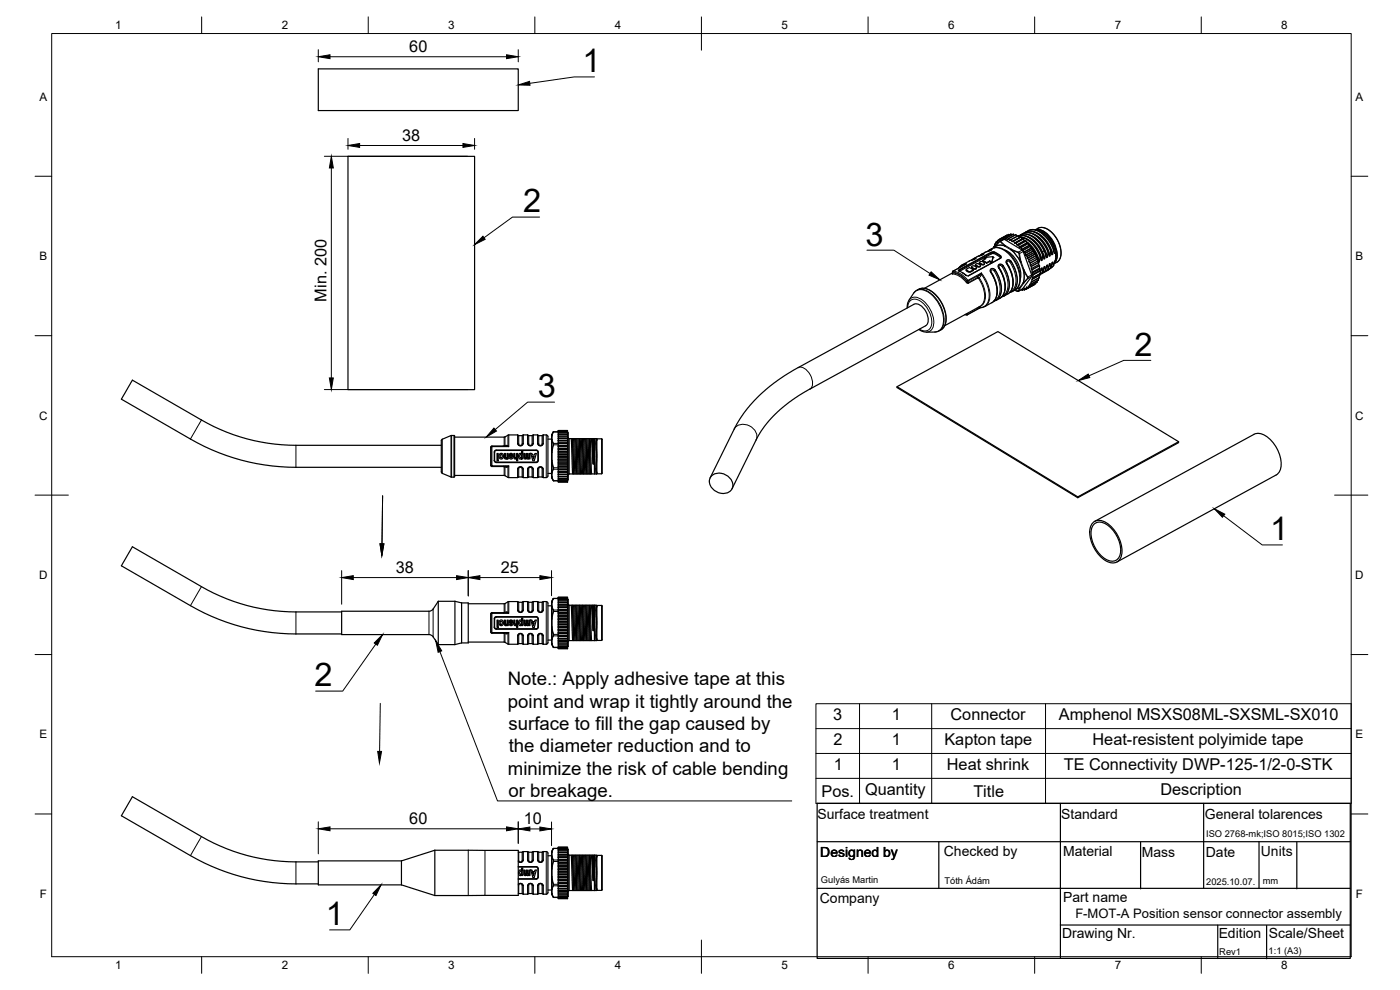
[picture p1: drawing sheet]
<svg xmlns="http://www.w3.org/2000/svg" width="420mm" height="297mm" viewBox="0 0 420 297" stroke-linecap="round" stroke-linejoin="round" font-family="sans-serif">
<!-- layer: Visible Narrow -->
<g fill="none" stroke="#000" stroke-width=".3">
<path d="M288.7 79.5l1.3-.3-4 2.2M289.6 79.4l-.1 .1M289.6 79.4l-.9 .2-1 .8M289.6 79.4h.1M289.8 79.3l.2-.1-.4 .2M291.4 78.1l-.5 .2M291.4 78.1h.1M292.4 77.8l-.2 .1M292.7 77.5h.2M292.7 77.4l-1 .6M292.7 77.5l-.1 .2M292.7 77.4h.2l-1.5 .7"/>
<path d="M292.7 77.4v.1M292.8 77.4l-.6 .2M292.9 79.6v.2M293.3 79.8v.2M293.8 76.8l-.6 .2M293.8 76.8h.1M294.1 79v.1M294.5 79.2v.2M294.8 76.5l-.3 .1M295.1 76.2h.2M295.1 76.2l-1 .5M295.1 76.1l-.1 .2"/>
<path d="M295.1 76.1l-.5 .2M295.1 76.1h.2l-1.5 .7M295.1 76.1v.1M295.4 77.4v.2M296.2 75.5l-.6 .2M296.2 75.5h.1M297.2 75.2h-.3M297.4 75.7l.1 .5M297.4 75l.3-.2-1.5 .7M297.5 78.6v.2M297.5 74.8l-.5 .2M297.5 74.9h.1"/>
<path d="M297.5 74.8l-1.1 .6M297.6 78.6v.2M297.7 74.6a5.1 5.1 0 0 1 5.7 2.4 9 9 0 0 1 2.1 9.1l-1 1M298 77.1v.2M298.3 75.7v.4M298.5 73.8l-.2 .2M298.7 74l-.2 .3M298.9 73.1l-.3 .2M299.3 72.5l-.3 .2M299.9 71.9l-.5 .3M300 72.5l-1.3 1.5M300 72.5h.2l1.4 1.3"/>
<path d="M300 72.4v.1M300.2 72.5l.1-.1 1.4 1.3 1.9 1.1-.2 .1 2.2 .9M300.2 76.9v.4M300.3 77.5h-.1M300.7 79.9a8.5 8.5 0 0 1 1.4 7.7l-1.1 1.1M300.7 79.9l-.4-.2h-.3l-.1 .7M301 79.7l-.3 .2M301 79.8l-.5-.4-.5-.1-.4 .4v.4M301 79.8a8.1 8.1 0 0 1 1.1 8.3l-1.3 .9M301.1 79.7a8.8 8.8 0 0 1 1.4 8l-1.1 1.1M301.1 79.7l-.7-.5-.6 .1-.3 .5 .2 .6M301.1 79.7l-.1 .1"/>
<path d="M301.4 71.8l-1.3 .6M301.6 73.9l1.8 1.1M301.6 73.9l-1.6-.3-1.3 .5M301.6 73.8l.1-.1-.1 .1M301.6 73.8h.1M301.6 73.8a2.49 2.49 0 0 0-2.9 .2M302.1 79.1a8.8 8.8 0 0 1 1.4 8l-1.1 1.1M302.2 70.6l-2.2 1.2M302.3 79.1a8.9 8.9 0 0 1 1.5 7.4M302.3 79.1h-.2M302.8 70.4l-2.3 1.2M303.1 78.6l-.7-.2-.2 .3 .1 .4"/>
<path d="M303.1 78.6a8.5 8.5 0 0 1 1.3 7.7l-1 1.1M303.4 78.4l-.3 .2M303.4 78.4a8.1 8.1 0 0 1 1.1 8.4l-1.4 .8M303.4 70.3l-2.2 1.2M303.4 75l1.8 1.9 1 1.7M303.4 75l.2-.2 2 .9 1.2-.7M303.4 75l1.4 1.3 1.5 2.3M303.5 78.4a8.8 8.8 0 0 1 1.4 7.9l-1.1 1.2M303.5 78.4l-.6-.5-.7 .1-.3 .4 .2 .7M303.5 78.4l-1-.4-.4 .2-.1 .6M304.1 70.3l-2.2 1.2M304.9 70.4l-2.3 1.3"/>
<path d="M305.6 70.7l-2.2 1.3M305.7 75.6l.2 .5-.3-.3zM305.8 76.1l.5 2.5M306.2 78.7l.9 2.4M306.3 78.6l-.1 .1M306.4 71.2l-2.2 1.2M306.5 78.6h-.3M306.5 78.6h-.2M307.1 71.6l-2.3 1.2M307.1 75.5l-1.1 .6 .5 2.5 .8 2.4M307.2 71.7l-2.3 1.2M307.8 72.2l-2.2 1.3"/>
<path d="M307.9 72.4l-2.2 1.2M308.5 73l-2.2 1.2M308.7 73.1l-2.3 1.2M309.2 73.8l-2.2 1.2M309.3 73.9l-2.2 1.2M309.9 74.7l-2.2 1.2M310 74.8l-2.3 1.2M310.5 75.6l-2.3 1.3M310.5 75.8l-2.2 1.2M310.7 69l1.6 .1 1.2 .6 1.3 1.2 1.2 1.8M310.9 76.6l-2.2 1.2M311 76.8l-2.2 1.2"/>
<path d="M311.4 77.6l-2.3 1.3M311.4 77.8l-2.2 1.2M311.5 68.5a4.6 4.6 0 0 1 5.2 2.6 7.1 7.1 0 0 1 1.3 6.7l-.9 .9M311.7 78.7l-2.2 1.2M311.7 68.9h.1M311.7 78.8l-2.2 1.2M311.9 79.7l-2.2 1.2M312 79.8l-2.3 1.2M313.3 69.5h-.1M313.5 75.3l-.7 .2M314.6 70.7h.1M316 72.7l.9 2.3"/>
<path d="M316 72.7h.1M316.9 78.3h-.1M316.9 75l.3 2.2-.3 .9-.5 1M317 74.9l-.1 .1M272.4 92.3a2.23 2.23 0 0 1 1.1-2.3 2.23 2.23 0 0 1 2.6 .3 7.5 7.5 0 0 1 3.2 7.9 2.18 2.18 0 0 1-3.4 .6M272.8 90.1a2.42 2.42 0 0 1 3.5-.4 8.2 8.2 0 0 1 3.6 8.7 2.03 2.03 0 0 1-1.9 1.2M274.2 88a2.92 2.92 0 0 1 4.3-.4 10.2 10.2 0 0 1 4.4 10.2 2.56 2.56 0 0 1-2.4 1.8M275.2 87.1a5 5 0 0 1 5.6 2.3 8.8 8.8 0 0 1 2 9l-1 .9M275.7 86.8a5 5 0 0 1 5.6 2.3 8.8 8.8 0 0 1 2 9l-.9 .9M285.8 82.1v.1M285.9 81.6v.1M285.9 81.7l1.9 .5 1.2 .9 1.2 1.2"/>
<path d="M285.9 81.7l-.1 .3M286 81.4a6.5 6.5 0 0 1 4.5 2.7M286 81.4l-.1 .3M286 81.4h.1M287.8 80.9l.1 .5M289.7 94.3h.3M290 84.8l.6 .2M290 94.3l.2 .2M290 94.3l.3 .1M290 94.2v.1M290.1 81.1v.2M290.2 84.6l.4 .2"/>
<path d="M290.3 84.3l-.1 .3M290.3 84.6l-.3 .2-1.7-1.7-1.3-.7-1.2-.2 .1-.3 1.2 .2 1.3 .7 1.8 1.8M290.3 94v.4M290.3 94.3v.1M290.5 84.1l-.2 .2M290.5 84.1l.1 .2h-.3M290.5 81.4v.1M290.6 84.8v.2M290.7 82.7h-.1M291.3 81.4v.2M291.7 80.3v.1M292.1 80.5v.2"/>
<path d="M293.2 92.4l.4 .1M293.3 83.5v-.2l-2.7 1.5M293.6 83.4l-3 1.6M293.6 83.3v.1M293.6 83.4a8.1 8.1 0 0 1 1.5 7.5l-1 1M293.7 92.1l.6 .2M293.9 83.4l-.6-.1 .6-.8-3.3 1.8v.5M293.9 83.4h-.3M293.9 83.4a7.6 7.6 0 0 1 1.2 7.8l-1.3 .9M293.9 92.4l-3.6 2M294.1 92.2l-.4 .3M294.1 92.4h-.2"/>
<path d="M294.2 82.3l-.3 .2 .4 .3-.4 .6M294.2 82.3l.4 .1M294.3 92.3h.1M294.3 92.3l-.4 .1M294.5 81.9a9.5 9.5 0 0 1 2.2 8.8l-1.1 1.3M294.5 81.9l-.3 .4M294.5 81.9l.1 .5M294.5 81.9l-4 2.2M294.6 82.4l-.3 .5M294.6 82.4a9.1 9.1 0 0 1 1.7 8.6 2.45 2.45 0 0 1-2 1.3M297.3 81.7a8.8 8.8 0 0 1 1.4 8l-1 1.1M297.4 81.7l-.1 .1"/>
<path d="M297.5 81.7a8.9 8.9 0 0 1 1.5 7.4M297.5 81.7h-.1M298.3 81.2l-.5-.3-.3 .2v.6M298.3 81.2a8.5 8.5 0 0 1 1.4 7.7l-1 1.1M298.4 90.3h.1M298.4 90.3h-.1M298.6 81.1l-.3 .1M298.6 81.1l-.9-.5-.4 .3-.1 .5M298.6 81a8.1 8.1 0 0 1 1.1 8.4l-1.3 .9M298.7 81l-.5-.4h-.7l-.4 .5 .2 .7M298.7 81l-.1 .1M298.7 81a8.8 8.8 0 0 1 1.4 8l-1.1 1.1"/>
<path d="M299.7 80.4a8.8 8.8 0 0 1 1.4 8l-1 1.1M299.8 80.4h-.1M299.9 80.4h-.1M299.9 80.4a8.9 8.9 0 0 1 1.5 7.4M300.8 89h.1M300.8 89h-.1M303.1 87.7h.1M303.2 87.7h.1M304.5 87.1l.8 .3M305.3 87.3v.1M305.5 87.3l-.2 .1M305.7 87.3h-.2"/>
<path d="M306.1 86.2l-1 .4M306.1 86.2l.2 .1M306.1 86.2v.1M306.1 86.3l-.6 1M306.1 86.3l-1.1 .4M306.3 86.3h-.2M306.3 86.3l-.6 1M306.8 86.7l-1.1 .6M307 84.9l.1 .1M307 84.9l-1 1.3M307.1 81h.1M307.1 81.1l.2 2.1-.3 1.7"/>
<path d="M307.2 81.1l1.2 2.1M307.2 81l.2 2.5-.3 1.5M307.2 86.8l-.4 .2M307.3 81l1.2 2.1M307.3 81h-.2M307.3 81l-.1 .1M307.9 86.7l-.4 .2M308.4 83.5l-1.3 1.5M308.4 83.2v.3M308.4 83.5h.1M308.5 83.6l-2.2 2.7M308.5 83.1v.5"/>
<path d="M308.5 83.1l-.1 .1M309.6 82.9l-1.1 .7M309.6 82.5l-1.1 .6M310.3 85.5l-2.2 1.2M310.8 85.1l-2.2 1.2M311.3 84.6l-2.3 1.2M311.6 84l-2.2 1.2M311.9 83.3l-2.3 1.2M312.1 82.5l-2.3 1.2M312.1 80.7l-2.3 1.2M312.1 80.7l-2.2 1.3M312.1 81.2l-2.2 1.2"/>
<path d="M312.2 82.1l-2.2 1.2M312.2 81.4l-2.2 1.2M239.5 110.3a3.6 3.6 0 0 1 4 3 2.81 2.81 0 0 1-.4 3.4M60.5 126l-3.4 5.7M88.8 133.6v6.6M132.7 131.8v10.2M135.3 130.7v12.4M135.5 130.7v12.5M136.2 130.7v12.5M147.2 139.6l.4 .2v.2M147.6 133.8l-.4 .4M148.9 135v.2"/>
<path d="M148.9 138.6v.2M151.3 131.2v2.6M151.3 133.8h-3.8l-.3 .3 .1 5.7 .3 .2h3.7v2.6M151.3 133.8h.1M151.4 140h-.1M151.6 131.1v2.6l-.3 .1M152.1 133.6l.4 .1-.3 .2M152.1 133.6l-1 .2M152.1 133.6l-.3 .3M152.2 139.9l.3 .2M152.4 130.6v3.1l.3 .3-.9-.1M152.7 130.5v3.5h-5.1v5.8h5.1v3.5"/>
<path d="M155.3 130.5v2.6a.85 .85 0 0 0 .9 .7 .85 .85 0 0 0 .8-.7v-2.6M155.4 133.1h.1M155.4 133.1l.3 .1M155.4 130.6v2.5M155.4 133.1l.2 .4 .4 .2 .7-.1 .3-.5M155.7 130.7v2.5M155.7 133.2l.4 .4 .6-.4M156.7 130.7v2.5M157 130.6v2.5M157 133.1l-.3 .1M157 133.1h.1M158.3 130.5v2.6a.87 .87 0 0 0 .9 .7 .87 .87 0 0 0 .8-.7v-2.6"/>
<path d="M158.3 133.1h.1M158.4 133.1l.3 .1M158.4 130.6v2.5M158.4 133.1l.1 .3 .5 .3 .7-.1 .3-.5M158.7 130.7v2.5M158.7 133.2l.4 .4 .6-.4M159.7 130.7v2.5M160 130.6v2.5M160 133.1l-.3 .1M160.1 133.1h-.1M160.9 135v.2M160.9 138.6v.2"/>
<path d="M161.3 130.5v2.6M161.3 133.1l.4 .1M161.4 130.6l.1 2.8 .8 .3 .5-.3 .1-.3M161.7 130.7v2.5M161.7 133.2l.4 .4 .6-.4M162.7 130.7v2.5M162.9 130.6v2.5M163 133.1l-.3 .1M163 130.5v2.6a.87 .87 0 0 1-.8 .7 .87 .87 0 0 1-.9-.7M163.1 133.1h-.1M163.9 130.5v12.8M165.5 138.1l.5 2.3"/>
<path d="M165.6 130.4v.4M165.7 131.9h.1M165.6 130.8h.1M166 133.4l-.4-1.4-.1 3.7 .6-2.2M166 129.7l-.4 1.1M166 129.6v.1M166.1 133.5l-.4 2.1-.2 2.5M166.1 129.6l-.4 1.1v1.3l.4 1M166.1 133v.5M166.1 133h4.2M166.1 133.5h1.4M166.1 129.6h-.1"/>
<path d="M166.2 133l-.2 .1M166.2 129.5l-.1 .1M167.5 137h2.8M167.5 137.8h2.8M167.5 138h2.8M167.5 138.8h2.8M167.5 138.9h2.8M167.5 139.7h2.8M167.5 139.9h2.8M167.5 129.3h2.8M167.5 129.4h2.8M167.5 129.9h2.8"/>
<path d="M167.5 130.4h2.8M167.5 130.9h2.8M167.5 131.6h2.8M167.5 132.2h2.8M167.5 132.3h2.8M167.5 133.2h2.8M167.5 133.9h2.8M167.5 134.1h2.8M167.5 134.9h2.8M167.5 135h2.8M167.5 135.8h2.8M167.5 136h2.8"/>
<path d="M167.5 136.8h2.8M170.3 129.6h-4.2M170.8 131.6v10.6M178.9 135l.1 .1M178.9 131.9l-.1 1.2M179 131.6v5.3M179 136.9v5.3M179 136.9h.1M179 132.2l-.1 1.1M179 138.7l-.1 .1M179 132.2h.1M179.1 131.9l-.1 .3"/>
<path d="M179.1 131.7l-.1 .5M180.5 131.7v10.5M220.3 128.7a3.9 3.9 0 0 1 6.6 1 2.61 2.61 0 0 1 0 2.3M151.1 140l1 .2M151.3 140l.3 .2v2.5M152.1 140.2l-.3-.3 .9-.1-.3 .3v3.1M152.4 140.1l-.3 .1M155.3 143.3v-2.6a.87 .87 0 0 1 .9-.7 .87 .87 0 0 1 .8 .7v2.6M155.4 143.3v-2.7l.7-.5 .5 .1 .3 .4 .1 2.7M155.7 140.6l-.3 .1M156.7 140.6v2.5M156.7 140.6l-.4-.4-.6 .3v2.6"/>
<path d="M156.7 140.6l.3 .1M158.3 143.3v-2.6a.87 .87 0 0 1 .9-.7 .87 .87 0 0 1 .8 .7v2.6M158.4 140.7h-.1M158.4 143.3l.1-2.8 .6-.4 .5 .1 .3 .4 .1 2.7M158.7 140.6l-.3 .1M159.7 140.6v2.5M159.7 140.6l-.4-.4-.6 .4v2.5M159.7 140.6l.4 .1M161.3 143.3l.2-3a.89 .89 0 0 1 .9-.3 .89 .89 0 0 1 .6 .7v2.6M161.4 143.3v-2.7l.7-.5 .8 .4v2.8M161.7 140.6l-.4 .1M162.7 140.6v2.5"/>
<path d="M162.7 140.6l-.4-.4-.6 .3v2.6M162.7 140.6l.4 .1M165.5 141.8l.2 .1zM165.7 143.1l.3 1.1M165.7 143.1l-.2-.2 .1 .5M166 144.2h.1M166 140.7l-.4 1.1M166 140.7l-.4-2.6v3.7M166 140.7l.2 .1M167.5 140.3h-1.4v.5M167.5 140.7h2.8M167.5 141.5h2.8"/>
<path d="M167.5 141.6h2.8M167.5 142.2h2.8M167.5 142.9h2.8M167.5 144.6h2.8M167.5 143.5h2.8M167.5 143.9h2.8M167.5 144.3h2.8M167.5 144.4h2.8M170.3 140.8h-4.2l-.4 1 .2 1.9 .2 .5h1.4M178.8 140.6l.1-.1 .1 1.1M178.9 141.9l.2 .2M178.9 140.6l.1 1.2v-.2"/>
<path d="M179 141.6l.1 .3M179 141.6h.1M60.5 176l-3.4 5.7M166 179.6l-.4 1.2v-.4M166 179.6h.1M166.1 179.6l-.4 1.1v1.3l.4 1M166.1 179.6h1.4M166.1 179.6h-.1M166.2 179.5l-.1 .1M167.5 179.2h2.8M167.5 179.4h2.8M167.5 179.6h2.8"/>
<path d="M167.5 179.9h2.8M88.8 183.6v6.6M128.7 183.4v7M130 182.7v8.4M147.2 189.6l.4 .2v.2M147.6 183.8l-.4 .4M148.9 185v.2M148.9 188.6v.2M151.1 190l1 .2M151.3 181.2v2.6M151.3 183.8h-3.8l-.3 .3 .1 5.7 .3 .2h3.7v2.6M151.3 183.8h.1"/>
<path d="M151.4 190l.2 .2v2.5M151.6 181.1v2.5l-.3 .2M152.1 183.6l.4 .1-.3 .2M152.1 183.6l-1 .2M152.1 190.2l-.3-.3 .9-.1-.3 .3v3.1M152.2 189.9l.2 .2-.3 .1M152.4 180.6v3.1l.3 .3-.9-.1 .3-.3M152.7 180.5v3.5h-5.1v5.8h5.1v3.5M155.3 180.5v2.6a.87 .87 0 0 0 .9 .7 .87 .87 0 0 0 .8-.7v-2.6M155.3 193.3v-2.6a.87 .87 0 0 1 .9-.7 .87 .87 0 0 1 .8 .7v2.6M155.4 183.1h.1M155.4 183.1l.3 .1"/>
<path d="M155.4 190.7v2.6M155.4 190.7l.2-.4 .5-.2 .5 .1 .4 .5M155.4 180.6v2.5M155.4 183.1l.2 .4 .4 .2 .7-.1 .3-.5M155.4 190.7h.1M155.7 180.7v2.5M155.7 183.2l.4 .4 .6-.4M155.7 190.6l-.3 .1M156.7 190.6v2.5M156.7 190.6l-.4-.4-.6 .3v2.6M156.7 180.7v2.5M156.7 190.6l.3 .1"/>
<path d="M157 190.7v2.6M157 180.6v2.5M157 190.7h.1M157 183.1l-.3 .1M157 183.1h.1M158.3 180.5v2.6a.87 .87 0 0 0 .9 .7 .87 .87 0 0 0 .8-.7v-2.6M158.3 193.3v-2.6a.87 .87 0 0 1 .9-.7 .87 .87 0 0 1 .8 .7v2.6M158.3 183.1h.1M158.4 190.7h-.1M158.4 183.1l.3 .1M158.4 190.7v2.6M158.4 190.7l.1-.3 .6-.3 .5 .1 .4 .5"/>
<path d="M158.4 180.6v2.5M158.4 183.1l.1 .3 .5 .3 .7-.1 .3-.5M158.7 180.7v2.5M158.7 183.2l.4 .4 .6-.4M158.7 190.6l-.3 .1M159.7 190.6v2.5M159.7 190.6l-.4-.4-.6 .3v2.6M159.7 180.7v2.5M159.7 190.6l.3 .1M160 190.7v2.6M160 180.6v2.5M160 183.1l-.3 .1"/>
<path d="M160 190.7h.1M160.1 183.1h-.1M160.9 185v.2M160.9 188.6v.2M161.3 180.5v2.6M161.3 193.3l.2-3a.89 .89 0 0 1 .9-.3 .89 .89 0 0 1 .6 .7v2.6M161.3 183.1l.4 .1M161.4 180.6l.1 2.8 .3 .3h.5l.5-.3 .1-.3M161.7 180.7v2.5M161.7 183.2l.4 .4 .6-.4M161.7 190.6l-.4 .1M162.7 180.7v2.5"/>
<path d="M162.7 190.6v2.5M162.7 190.6l-.4-.4-.6 .3v2.6M162.7 190.6l.3 .1M162.9 180.6v2.5M162.9 190.7v2.6M162.9 190.7l-.1-.3-.4-.3-.9 .3-.1 2.9M163 183.1l-.3 .1M163 190.7h.1M163 180.5v2.6a.87 .87 0 0 1-.8 .7 .87 .87 0 0 1-.9-.7M163.1 183.1h-.1M163.9 180.5v12.8M165.5 191.8l.2 .1z"/>
<path d="M165.6 193v.4M165.6 193l.1 .1M165.6 180.8l.1-.1zM165.7 181.9h.1M165.7 193.1l.3 1M166 194.2h.1M166 190.7l-.4 1.1M166 190.7l-.4-2.6v3.7M166 183.4l-.4-1.4-.1 3.7 .6-2.2M166 194.1h.1M166 190.7h.2M166.1 183.5l-.4 2.1-.2 2.5 .5 2.3"/>
<path d="M166.1 183v.5M166.1 183h4.2M166.1 183.5h1.4M166.2 183l-.2 .1M167.5 190.3h-1.4v.5M167.5 187h2.8M167.5 187.8h2.8M167.5 188h2.8M167.5 188.8h2.8M167.5 188.9h2.8M167.5 189.7h2.8M167.5 189.9h2.8"/>
<path d="M167.5 190.7h2.8M167.5 191.5h2.8M167.5 191.6h2.8M167.5 192.2h2.8M167.5 192.9h2.8M167.5 194.5h2.8M167.5 180.3h2.8M167.5 180.9h2.8M167.5 181.6h2.8M167.5 182.2h2.8M167.5 182.3h2.8M167.5 183.2h2.8"/>
<path d="M167.5 183.9h2.8M167.5 184.1h2.8M167.5 184.9h2.8M167.5 185h2.8M167.5 185.8h2.8M167.5 186h2.8M167.5 186.8h2.8M167.5 193.5h2.8M167.5 193.9h2.8M167.5 194.4h2.8M170.3 190.8h-4.2l-.4 1v1.4l.4 1 4.2 .1M170.8 181.6v10.6"/>
<path d="M178.8 190.7l.2 1.1v-.2M178.9 185h.1M178.9 181.9l-.1 1.2M178.9 191.9l.2 .2M178.9 190.5l.1 1.1M179 181.6v5.3M179 186.9v5.3M179 186.9h.1M179 182.2l-.1 1.1M179 191.6l.1 .3M179 191.6h.1M179 188.7l-.1 .1"/>
<path d="M179 182.2h.1M179.1 181.9l-.1 .3M179.1 181.7l-.1 .5M180.5 181.7v10.5M60.5 251l-3.4 5.7M88.8 258.6v6.6M140.5 255.1v13.6M145.5 255.2v13.5M155.5 258.2h.2M155.7 255.7v2.5M155.7 258.2l.4 .4 .6-.4M156.7 255.7v2.5"/>
<path d="M157 255.6v2.5M157 258.1l-.6 .6h-.5l-.4-.3M157 258.1l-.3 .1M157 255.5v2.8l-.7 .5-.8-.3M157 258v.1M158.3 255.5v2.6a.87 .87 0 0 0 .9 .7 .87 .87 0 0 0 .8-.7v-2.6M158.3 258l.1 .1M158.4 258.1l.3 .1M158.4 255.6v2.5M158.4 258.1l.1 .3 .5 .3 .7-.1 .3-.5M158.7 255.7v2.5M158.7 258.2l.4 .4 .5-.1 .1-.3"/>
<path d="M159.7 255.7v2.5M160 255.6v2.5M160 258.1l-.3 .1M160.1 258l-.1 .1M161.3 255.5l.1 2.8a.88 .88 0 0 0 .9 .5 .88 .88 0 0 0 .7-.7v-2.6M161.3 258l.4 .2M161.4 255.6l.1 2.7 .3 .4h.5l.5-.3 .1-.3M161.7 255.7v2.5M161.7 258.2l.4 .4 .5-.1 .1-.3M162.7 255.7v2.5M162.9 255.6v2.5M163 258.1l-.3 .1"/>
<path d="M163.1 258l-.1 .1M163.9 255.5v12.8M165.6 255.4v.4M165.7 256.9h.1M165.6 255.8h.1M166 258.4l-.4-1.4-.1 3.7 .6-2.2M166 254.6l-.4 1.2M166 254.6h.1M166.1 258.5l-.4 2.1-.2 2.5M166.1 254.6l-.4 1.1v1.3l.4 1M166.1 258v.5M166.1 258h4.2"/>
<path d="M166.1 258.5h1.4M166.1 254.6h-.1M166.2 258l-.2 .1M166.2 254.5l-.1 .1M167.5 254.2h2.8M167.5 254.3h2.8M167.5 254.9h2.8M167.5 255.3h2.8M167.5 255.9h2.8M167.5 256.6h2.8M167.5 257.2h2.8M167.5 257.3h2.8"/>
<path d="M167.5 258.2h2.8M167.5 258.9h2.8M167.5 259h2.8M167.5 259.8h2.8M167.5 260h2.8M170.3 254.6h-4.2M170.8 256.6v10.6M178.8 258.1l.1 .1M178.9 256.9v1.3M179 256.6v5.3M179 257.2l-.1 1.1M179 257.2h.1"/>
<path d="M179.1 256.9l-.1 .3M179.1 256.7l-.1 .5M180.5 256.7v10.5M155.5 265.3l.8-.3 .7 .4v2.9M155.5 265.4l.9-.3 .6 .6M155.7 265.6h-.2M156.7 265.6v2.5M156.7 265.6l-.4-.4-.6 .3v2.6M156.7 265.6l.3 .1M157 265.7v2.6M157 265.7h.1M158.3 268.3v-2.6a.87 .87 0 0 1 .9-.7 .87 .87 0 0 1 .8 .7v2.6"/>
<path d="M158.4 265.7h-.1M158.4 265.7v2.6M158.4 265.7l.2-.4 .5-.2 .5 .1 .4 .5M158.7 265.6l-.3 .1M159.7 265.6v2.5M159.7 265.6l-.4-.4-.6 .3v2.6M159.7 265.6l.3 .1M160 265.7v2.6M160 265.7h.1M160.9 260v.1M160.9 263.7v.1M161.3 268.3v-2.6l.3-.5 .5-.2a.84 .84 0 0 1 .9 .7v2.6"/>
<path d="M161.7 265.6l-.4 .1M162.7 265.6v2.5M162.7 265.6l-.4-.4-.6 .3v2.6M162.7 265.6l.3 .1M162.9 265.7v2.6M162.9 265.7l-.1-.3-.4-.3-.9 .3-.1 2.9M163 265.7h.1M165.5 266.8l.2 .1zM165.5 263.1l.5 2.3M165.7 268.1l.3 1M165.7 268.1l-.2-.2 .1 .5M166 269.1l.1 .1"/>
<path d="M166 265.7l-.4 1.1M166 265.7l-.4-2.6v3.7M166 269.1v.1M166 265.6l.2 .1M167.5 265.3h-1.4v.5M167.5 262h2.8M167.5 262.8h2.8M167.5 263h2.8M167.5 263.8h2.8M167.5 263.9h2.8M167.5 264.8h2.8M167.5 264.9h2.8"/>
<path d="M167.5 265.6h2.8M167.5 266.5h2.8M167.5 266.6h2.8M167.5 267.2h2.8M167.5 267.9h2.8M167.5 269.5h2.8M167.5 260.8h2.8M167.5 261h2.8M167.5 261.8h2.8M167.5 268.5h2.8M167.5 268.9h2.8M167.5 269.2h2.8"/>
<path d="M167.5 269.4h2.8M170.3 265.8h-4.2l-.4 1 .2 1.9 .2 .5h1.4M178.8 265.6l.2 1.2v-.2M178.9 260h.1M178.9 265.5l.1 1.1M179 261.9v5.3M179 261.9h.1M179 266.6l.1 .3M179 266.8l.1 .3M179 266.5v.1M179 263.7h-.1M179 266.8l-.1 .1"/>
</g>
<!-- layer: Visible -->
<g fill="none" stroke="#000" stroke-width=".36">
<path d="M95.5 20.7h60v12.5h-60zM104.4 46.9h38v70h-38zM289.8 79.3l-3.8 2.1M291.7 79.9l.7-.1 .7 .6-.3 .2h-.6l-.6-.4zM292.8 79.4v.3l.8 .4h.5l.2-.4M292.8 79.3l.8-.2 .6 .4v.3l-.7 .1-.7-.3zM292.9 77.5l-4.3 2.1-.9 .8M293.9 78.7l.1 .4 .8 .4 .5-.1 .1-.4M294 78.6l.9-.1 .5 .6-.7 .2-.7-.4zM294.9 78.1l1.2 .9M294.9 78.1l1.2 .7M295.3 76.2l-2.1 .8-1.6 1.1"/>
<path d="M295.4 77.4l.3 .3M296.1 78.8v.2M296.4 75.4l1.8-1 1-.2 1.1 .2 1.9 1.1 2 2.1 1.5 2.8 .5 2.6-.4 2.6-.5 .8-.8 .7M297 78.5l-.9 .5M297 78.3l-.9 .5M297 78.3v.2M297 78.5l.5 .3M297.6 74.9l-2 .8-1.6 1.1M297.9 77l.1 .1M297.9 77l-2.5 .3 .5 .3-1 .5M298 77.1l-.3 1.7h-.2M298 77.1l-.4 1.5-.6-.3"/>
<path d="M298.3 75.7l1.9 1.2M298.3 73.9v.1M298.3 75.6l2 1.2M298.5 73.8l-.2 .2M298.6 73.2l-.1 .7-.2 .1M298.7 73.9l1.3-1.5 1.3-.7 5.6 3.4 .2 .4 2.6 7.3-2.9 3.9-1.3 .7-1-.3M298.7 73.9l-.4 .5v-.4M298.7 73.9h.1M298.9 72.7v.6h-.3M298.9 73.1l-.3 .2M299.3 72.2v.6l-.4-.1M299.3 72.4l-.4 .3"/>
<path d="M299.9 71.9l-.6 .3 .5 .2M299.9 71.9l-.1 .5M299.9 72.4h.1M299.9 71.9l.5 .2M300.2 76.9a.29 .29 0 0 1 .3 .3 .29 .29 0 0 1-.2 .3l-9.6 5.2-.9-.2M300.2 76.9l.1 .6-9.7 5.3M300.3 77.4l-1.6-1.2-1.1-.1-9.6 5.3M300.4 72.1h.1M300.5 71.6l.4 .3M300.5 71.6l-.1 .5M301.1 71.5l-.1 .3M301.2 71.5l.4 .3"/>
<path d="M301.2 71.5h-.1M301.6 75a8.3 8.3 0 0 1 4.6 8.6M301.6 71.9h.1M301.8 71.5l.5 .4M301.8 71.5l-.2 .4M302 78.8l1.7 3.5 .3 1.7v1.5l-.4 1.4-.5 .7-2.4 1.5M302.1 70.6l-2.2 1.2M302.2 70.6h.1M302.3 71.9l.3-.3 .5 .5M302.7 70.3h.1M302.9 70.5l-.1-.1-2.3 1.2M303 72.1l.1 .1"/>
<path d="M303.3 71.9l-.3 .3M303.3 71.9l2.2-1.2 .5 .6-2.3 1.2zM303.7 70.5l-.3-.3-2.3 1.3M303.8 72.5h.1M304.4 70.6l-.3-.3-2.3 1.2M304.5 72.9h.1M305.2 70.9l-.4-.5-2.2 1.2M305.2 73.5h.1M305.8 71l1.7 .4 1.9 1.3 1.8 2.2 1.1 2.2M305.9 70.7l.6-.3 1.2-.2 2.3 .9 2.1 2.1 1.7 3M305.9 71.1h.4l-2.5 1.4M305.9 74.1v.1"/>
<path d="M305.9 74.2l.5 .1M306 71.2v.1M306.2 70.5l.8-.3h1l1 .3 1.3 .7 1.9 1.9 1.7 3.1M306.3 71.1l.4 .6M306.4 71.1l1.9 .8 1.5 1.3 1.4 1.9 1 2M306.6 74.9h.1M306.6 74.9l.5 .2M306.6 70.3l.9-.4 .9-.1 1.2 .2 1.1 .7 2.2 2.1 1.7 3M306.7 71.7h.1M306.7 71.7l-2.2 1.2-.4-.6M307 70.1l1.6-.3 1.1 .2 1.2 .7 2.3 2.3 1.4 2.8M307.1 71.6l-2.6 1.3h.5"/>
<path d="M307.1 71.6l.1 .1M307.2 71.7l.2 .5M307.2 75.7h.1M307.4 72.1l.3 .2M307.4 72.2l.1 .1M307.4 72.2l-2.2 1.3-.3-.6M307.4 69.9l.9-.5 .8-.1 1.1 .3 1.2 .5 2.2 2.1 1.7 3.2M307.7 71.5l1.4 .7 1.6 1.6 1.3 2 .7 2.2M307.8 69.7l1.1-.4 .9 .1 2.2 1 2 2.2 1.4 2.7M307.8 76.6h.1M307.9 72.4l.2 .5M308 72.3h-.5l-2.3 1.2 .5 .1"/>
<path d="M308 72.4l1.2 1.1 1.4 1.7 .8 1.6 .5 1.7M308 72.6l.5 .4M308.1 72.9h.1M308.1 72.9l-2.2 1.2-.2-.5M308.2 72.9l-2.3 1.3M308.2 72.9l.3 .1M308.2 72.9l-.1-.1 .2 .1M308.2 69.5l.7-.4 1.1-.2 1.1 .3 1.2 .6 2.3 2.3 1.5 2.9M308.3 77.5l.5 .4v.6l.3 .4M308.3 77.5h.1M308.5 71l1.7 1 1.5 1.6 1.1 1.9 .7 2.1M308.6 69.2l1-.3h.9l2.2 1 2 2.1 1.6 2.9"/>
<path d="M308.6 73l.2 .6M308.7 73.2l1.7 2.1 1.1 2.2M308.7 73.4l.4 .4M308.8 73.5l.1 .2M308.8 73.6l-2.2 1.3-.2-.6M308.8 73.6v.1M308.8 73.7l-2.2 1.2M308.8 73.7l.4 .1M309.2 78.8v.8l.3 .3M309.3 73.8l.1 .7-2.2 1.2-.1-.6M309.3 70.6l1.8 1.1 1.4 1.5 1.1 1.9 .7 2.1M309.4 74l.5 .7"/>
<path d="M309.4 74.3l.1 .2M309.4 74.5h.1M309.5 74.5l-2.3 1.2M309.5 74.5l.4 .2M309.5 79.8v.2M309.5 80v.6l.3 .4M309.9 74.7l.1 .1M310 74.8l1.4 2.8M310 74.8v.5M310 75.2l.1 .2M310 75.3l-2.2 1.3-.1-.6-.5-.3M310 75.3v.1"/>
<path d="M310 75.4l.5 .3v.6M310 75.4l-2.2 1.2M310 70.2l1.6 .8 1.6 1.7 1.4 2.2 .5 1.9M310.5 76.1l.1 .3M310.5 76.3l-2.2 1.2v-.6l-.5-.3M310.5 76.3h.1M310.5 76.3l-2.2 1.2M310.5 76.3l.4 .3M310.9 69.7l1.4 .8 1.7 1.6 1.3 2.2 .6 2M311 76.6v.2M311 77.2v.1M311 76.8v.5l.4 .3"/>
<path d="M311 77.3l-2.2 1.2M311.4 77.6v.7l.3 .4M311.4 78.3l-2.2 1.3M311.7 78.6l.4 2.1M311.7 79.4l-2.2 1.2M312.7 69.6a9.2 9.2 0 0 1 4.1 7.1M313.1 76.6l-1.5-2.8-1.8-2-2.3-1.1-1.8 .1h1.8l1.8 .9 1.9 1.8 .9 1.4 .8 1.8M313.5 80l-.3 .8M314.3 79.5l-.3 .9M315.1 79.1l-.3 .9M315.9 78.7l-.3 .9M316.1 79.7l-.9 .7"/>
<path d="M316.3 79.6l-.9 .8M316.7 78.2l-.2 .1-.4 1.4-.2-1-.2 .1-.3 1.4-.3-1.1-.2 .1-.3 1.5-.3-1.2-.2 .2-.2 1.3-.4-1-.2 .1-.3 1.4-.3-1.1-.2 .1-.3 1.4M316.7 78.2l-.3 .8M316.7 75.9l.1 .8M316.7 75.9l-.2 .1-.2-1.1-.4 1.4-.2 .2-.4-1.1-.2 1.4-.2 .1-.3-1.1-.3 1.4-.2 .1-.2-1.1-.4 1.4-.2 .2-.2-1.2-.4 1.4-.2 .2-.3-1.1-.3 1.4-.2 .1-.2-1.1-.1 .1M316.8 75.9a8.6 8.6 0 0 0-5.5-6.9h-.6a5 5 0 0 1 4.9 2.7 7 7 0 0 1 1.1 6.9l-.3 .5 .7-1.3 .1-1.8-1.2-3.3-1.3-1.9-1.1-1.1-1.5-.7h-1.4l.8-.5 .6-.2h1.1l1.5 .7 1.8 1.7 1.2 2 .7 2.1-.1 2.3-.7 1.3-1.3 .7M316.8 76.7l-.1 1.5M272.2 92.4l.3-1.7 1.7-2.8 .8-.7 1.6-.7 1.4 .1 1.9 1 1.6 1.6 1.3 2 .7 1.7 .5 2.3-.2 1.9-.9 1.5-1.3 .8-1.1 .2h-3.2l-1.5-.7M285.8 81.9l-8.4 4.6M286 81.4l-.2 .7M287.7 81l9.7-5.3 .9-.1-.8 .2-9.6 5.3-.1 .2zM287.8 81.3l2 1.2"/>
<path d="M288.8 81.8l.1 .1M288.9 81.9l1 .7M289.8 82.5l.1 .1M290 80.9v.4l.8 .4 .5-.1 .8-.4v-.2M291.6 80.1v.3l.8 .4 .6-.1 .1-.4M292.1 81l-.9 .5-.7-.1M292.1 81l-1.2-.7-.9 .6 .5 .4M294.1 91.9l-10.6 5.8M297.2 81.4l1.2 2.3 .7 2.4 .1 1.8-.5 2-.8 .8-2.3 1.3-1.4 .4-3.9 2.1-.7-.1M298.6 90l-.1 .1M299.6 80.1l1.6 3.2 .3 1.5 .1 1.8-.3 1.4-.6 1-2.4 1.3M301 88.7l-.2 .1"/>
<path d="M303.4 87.4l-.2 .1M304.5 87.1l-1.5 .6M305.7 87.3v.1M306.6 86.9l.2 .2 .2-.5 .5 .3M307.2 86.9l-.4 .2M307.6 86.5h.1M308.1 86.2v.5l-.5-.2-.1 .4M308.1 86.2l.5 .1M308.1 86.2h.1M309.6 84.6h-.2l-.1 .7M309.7 84.5l-.1 .1M309.7 81l.2 1.4"/>
<path d="M309.8 83.8l-.2 .7M309.8 83.7v.1M309.9 82.4l-.1 1.3M310.3 85.5l-2.9 1.5M310.3 85.4v.1M310.8 85.1l-2.2 1.2v-.5l.4 .1v-.7l.3 .1M310.8 84.9v.2M311.3 84.3l-.1 .4-2.2 1.2M311.6 84.1l-2.2 1.2M311.6 84v.1M311.6 83.5v.5M311.8 83.4l-2.2 1.2"/>
<path d="M311.9 82.6v.7M312 80.5l-2.3 1.2M312 82.6l-2.2 1.2M312.1 82.2v.3M312.1 82.5l-.1 .1M312.1 81.2l-2.2 1.2M312.1 80.6v.6M312.1 81.2l.1 .9-2.3 1.2M312.3 81.9l-.1 .1M312.7 80.4l-.3 .9M313 81.5l-.9 .9M313.1 81.5l-1 .8"/>
<path d="M313.8 81.1l-1.3 1M313.9 81l-1 .9M314.6 80.7l-1.2 .9M314.7 80.6l-1 .9M315.3 80.2l-.5 .6-.7 .4M315.4 80.2l-.9 .8M269.2 116l54.3 33.1M132.4 133.6h-43.6a56.5 56.5 0 0 1-28.3-7.6l-20.8-11.9-.5 .8-2.8 4.9 20.7 11.9a63.2 63.2 0 0 0 31.7 8.5h43.6M132.7 131.8l-.3 .4 .1 9.6 3 1.3M135.5 130.7h.7M135.5 130.6l-2.8 1.2M136.2 130.6l.2 .3v12.1"/>
<path d="M147.6 133.9h4.2M147.6 133.9l-.2 .9 .1 5 4.3 .1M148.3 135.6l.1 .1M148.4 135.3l.4-.3h12.3l.4 .6v2.6l-.6 .6h-12.2l-.4-.5zM148.4 135.7l.5-.5h12.1l.4 .4 .1 2.6M148.4 135.7v2.5M149.2 136.1h.3v2.2h-.3zM149.9 136.3l.4-.3 .6 .3 .2 .8-.3 .5-.4 .1-.5-.2-.1-.6zM150.3 136.4h.3l.1 .4-.3 .6-.3-.4zM151.3 136.1h.4v1.1l.2 .2 .3-.3v-1h.3v1.6h-.3v-.3l-.3 .3-.4-.1zM152.9 136.2l.6-.2 .4 .3 .1 .8-.4 .6h-.5l-.3-.4-.1-.5h.9l-.2-.4-.6 .1zM153.1 137h.5v.3l-.3 .1z"/>
<path d="M154.2 136.1h.3v1l.3 .3 .2-.3v-1h.4v2.2h-.4v-.8l-.3 .2-.4-.1zM155.3 130.5h-2.7l-1.3 .7h-14.9M155.4 130.5l.3 .2 2.7-.2M155.9 136.1l.4-.1 .2 .3v-.9h.4v2.3h-.4v-.3l-.3 .3-.4-.1-.2-.8zM156.1 136.4h.3l.1 .3-.2 .7-.3-.3zM157.2 136.1h.3l.2 1.3 .2-.2v-1.1h.4v1.1l.2 .2 .2-.2v-1.1h.4v1.6h-.4v-.3l-.3 .3-.4-.2-.2 .2-.4-.1zM158.4 130.6l1.3 .1 .3-.2h1.3l.4 .2h1l.3-.2h.9a1.21 1.21 0 0 1 .5 1.5v9.8a1.17 1.17 0 0 1-.5 1.5h-.9l-.3-.2-4.3 .1M159.3 136.1h.4l.1 .4h.6l.1-.4h.4M159.3 136l.6 2.2M159.9 136.9h.4l-.2 .9zM161 136.1l-.7 2.2h-.4M161.4 138.2l-.4 .4h-12.2l-.5-.4"/>
<path d="M161.5 135.6l-.1 .1M164.4 131.7h1.1M167.5 136.4v1h2.8v-1M167.5 137.4h2.8v.9h-2.8zM167.5 138.3h2.8v.9M167.5 138.3v.9h2.8M167.5 139.2l2.8 .1v.8h-2.8zM167.5 129.4v.1h2.8M167.5 129.6v.2h2.8M167.5 129.9v.4h2.8M167.5 130.3v.5h2.8M167.5 130.8v.7h2.8"/>
<path d="M167.5 132.1l2.8 .1v.7h-2.8zM167.5 132.9h2.8v.8h-2.8zM167.5 133.7h2.8v.9h-2.8zM167.5 134.6h2.8v.9h-2.8zM167.5 135.5h2.8v.9h-2.8zM167.5 136.4h2.8M167.5 129.5h-1.4l-.6 .9v13l.6 .9h4.2M167.5 129.3v.1M167.5 129.5v.1M167.5 129.8v.1M170.3 129.7l.2 .2v14.1l-.2 .2M170.3 129.3l-2.8-.1h2.8v2.3"/>
<path d="M170.3 131.5h-2.8v.6h2.8M170.3 131.5v.6M170.3 131.5h.1M170.3 132.1v.1M170.3 132.9h.1M170.3 133.7h.1M170.3 134.6h.1M170.3 135.5h.1M170.3 136.4h.1M170.3 138.3h.1M170.3 139.2v.1M170.5 131.3l.3 .3h7.6v10.6l.1-10.6"/>
<path d="M171.4 131.6l.5 10.6M171.7 131.6l.4 10.6M171.9 131.6l.3 10.6M172.1 131.6l.5 10.6M172.4 131.6l.4 10.6M172.7 131.6l.4 10.6M172.9 131.6l.3 10.6M173.1 131.6l.4 10.6M173.4 131.6l.5 10.6M173.8 131.6l.3 10.6M173.9 131.6l.3 10.6M174.1 131.6l.4 10.6"/>
<path d="M174.4 131.6l.5 10.6M174.8 131.6l.3 10.6M174.9 131.6l.3 10.6M175.1 131.6l.4 10.6M175.4 131.6l.5 10.6M175.7 131.6l.4 10.6M175.9 131.6l.3 10.6M176.1 131.6l.5 10.6M176.4 131.6l.4 10.6M176.7 131.6l.4 10.6M176.9 131.6l.3 10.6M177.1 131.6l.4 10.5 .9 .1"/>
<path d="M177.4 131.6l.6 7.6 .1-7.6M177.8 131.6l.2 7.6M177.8 132.1h.1M177.9 131.6l.2 7.6M178.4 131.6h.1M178.5 131.6h.5l.1 .3M178.9 133.2v7.4M179 132.2h.1M179.1 131.9h.1M179.1 131.9l-.2 1.4M179.1 131.7l1.4-.1 .2 .3v10l-.2 .3h-1.4zM353.7 132.5l-30.2 16.6-.1 .2-54.2-33v-.3l30.3-16.5 54.2 33v.3l-30.3 16.5"/>
<path d="M136.4 142.6h14.9l1.3 .7h2.7M136.4 143l-.2 .2h-.7M158.4 143.2l-1.4 .1-.3-.2-1.3 .2M164.4 142.1h1.1M166.1 144.2l.1 .1M167.5 140.1h2.8v.8M167.5 140.1v.8h2.8M167.5 140.9l2.8 .1v.7M167.5 141v.7h2.8M167.5 141.7h2.8v.7h-2.8h2.8v2.3h-2.8v-2.3M167.5 141.7v.7M167.5 143h2.8"/>
<path d="M167.5 143.5h2.8M167.5 144h2.8M167.5 144.5h2.8M170.3 140.1h.1M170.3 140.9v.1M170.3 141.7h.1M170.3 142.4h.1M177.5 142.2h-6.7l-.3 .3M178.9 140.5l.2 1.4M179 141.7h.1M179.1 141.9h.1M179.1 141.9v.3h-.6"/>
<path d="M213.1 143.4l7.6-15.3 1.3-2.4 3.1-4.1 4.8-4.7 4.1-3.2 4.3-2.7 36-19.7a3.6 3.6 0 0 1 3.9 3 2.81 2.81 0 0 1-.4 3.4l-36.2 19.8-3.7 2.4-3 2.3-4 3.9-2.8 3.8-8.4 16.7M213.5 142.8a3.9 3.9 0 0 1 4.3-.3 3.9 3.9 0 0 1 2.1 3.7 3.4 3.4 0 0 1-5.5 .9 2.93 2.93 0 0 1-.9-4.3zM328.3 156.6a3.7 3.7 0 0 1 4.5 .8 10.6 10.6 0 0 1 3.8 9 2.89 2.89 0 0 1-1.9 2.4 2.89 2.89 0 0 1-2.9-.6 10 10 0 0 1-4.4-10.4zM328.6 157.1a3.4 3.4 0 0 1 4.1 .7 9.2 9.2 0 0 1 3.3 9.1 2.64 2.64 0 0 1-4.2 .8 9.2 9.2 0 0 1-4-9.5zM383 142.5l-47.8 26.1M383 142.5a5 5 0 0 0 1.1-6 8.8 8.8 0 0 0-6.5-6.5l-1.3 .3-47.8 26.1M167.5 179.4v.1h2.8M167.5 179.6v.2h2.8M167.5 179.8v.5h2.8M167.5 179.5h-1.4l-.5 .9M167.5 179.3v.1M167.5 179.5v.1"/>
<path d="M170.3 179.6l.2 .3v14.1l-.2 .1M170.3 179.3l-2.8-.1h2.8v2.2M102.5 183.6h-13.7a56.5 56.5 0 0 1-28.3-7.6l-20.8-12-2.6 4.6-.7 1.2 20.7 11.9a63.2 63.2 0 0 0 31.7 8.5h13.7M130 191.1l1.5 2.3M130 182.7l-.5 .5-.8 .2h-26.2v7h26.2l.8 .2 .5 .5M131.5 180.4v13M131.5 180.4l-1.5 2.3M131.5 193.4h5M131.5 180.4h5M136.5 180.4v13M136.5 180.4l2 .5M138.5 180.9h2v12h-2"/>
<path d="M138.5 180.9v12M138.5 192.9l-2 .5M140.5 192.6h10.8l1.1 .6M148.3 185.6l.1 .1M148.4 185.3l.5-.3h12.2l.4 .6v2.6l-.6 .6h-12.2l-.4-.5zM148.4 185.7l.5-.5h12.1l.4 .4 .1 2.6M148.4 185.7v2.5M149.2 186.1h.3v2.2h-.3zM149.9 186.3l.4-.3 .6 .3 .2 .8-.3 .5-.4 .1-.5-.2-.1-.6zM150.3 186.4l.4 .3-.2 .7-.4-.4zM151.3 186.1h.4v1.1l.2 .2 .3-.3v-1h.3v1.6h-.3v-.3l-.3 .3-.4-.1zM151.8 183.9h-4.2l-.2 .9 .1 5 4.3 .1"/>
<path d="M152.5 193.2l2.8 .1M152.9 186.2l.6-.2 .4 .3 .1 .8-.4 .6h-.5l-.3-.4-.1-.5h.9l-.2-.4-.6 .1zM153.1 187h.5v.2l-.3 .2zM154.2 186.1h.3v1l.2 .3 .3-.3v-1h.4v2.2h-.4v-.8l-.3 .2-.4-.1zM155.3 180.5h-2.7l-1.3 .7h-10.8M155.4 180.5l.3 .2 2.7-.2M155.4 193.2v.1M155.9 186.1l.4-.1 .2 .3v-.9h.4v2.3h-.4v-.2l-.3 .2-.4-.1-.2-.8zM156.1 186.4h.3l.1 .3-.2 .7-.3-.3zM157 193.2l-.3-.1-1.3 .1M157.2 186.1h.3l.2 1.3 .2-.2v-1.1h.4l.2 1.3 .2-.2v-1.1h.4v1.6h-.4v-.3l-.3 .3-.4-.2-.2 .2-.4-.1zM158.4 193.2h-1.4"/>
<path d="M158.4 180.6l1.3 .1 .3-.2h1.3l.4 .2h1l.3-.2h.9a1.21 1.21 0 0 1 .5 1.5v9.8a1.21 1.21 0 0 1-.5 1.5l-.9-.1M159.3 186.1h.4l.1 .4h.6l.1-.4h.4l-.6 2.1-.4 .1M159.3 185.9l.6 2.3M159.9 186.9h.4l-.2 .9zM160 193.2l-.3-.1-1.3 .1M161.4 193.2h-1.4M161.4 188.2l-.4 .4h-12.2l-.5-.4M161.5 185.6l-.1 .1M163 193.2l-.3-.1-1.3 .1M164.4 192.1h1.1M164.4 181.8h1.1M165.6 180.4l-.1 12.9 .6 1h1.4"/>
<path d="M166.1 194.2l.1 .1M167.5 187.4h2.8v.9M167.5 187.4v.9h2.8M167.5 188.3h2.8v.9h-2.8zM167.5 189.2l2.8 .1v.8h-2.8zM167.5 190.1h2.8v.8M167.5 190.1v.8h2.8M167.5 190.9l2.8 .1v.7M167.5 191v.7h2.8M167.5 191.7h2.8v.6h-2.8l2.8 .1v2.3h-2.8zM167.5 180.3v.5h2.8M167.5 180.8v.6h2.8"/>
<path d="M167.5 181.4l2.8 .1M167.5 181.5v.6h2.8M167.5 182.1h2.8v.8M167.5 182.1v.8h2.8M167.5 182.9h2.8v.8M167.5 182.9v.8h2.8M167.5 183.7h2.8v.9M167.5 183.7v.9h2.8M167.5 184.6h2.8v.9h-2.8zM167.5 185.5h2.8v.9M167.5 185.5v.9h2.8M167.5 193h2.8"/>
<path d="M167.5 193.5h2.8M167.5 194h2.8M167.5 194.3h2.8M167.5 194.5h2.8M170.3 186.4v1M170.3 186.4h-2.8v1h2.8M170.3 181.5v.6M170.3 181.4v.1M170.3 182.1h.1M170.3 182.9h.1M170.3 183.7h.1M170.3 184.6h.1"/>
<path d="M170.3 185.5h.1M170.3 186.4h.1M170.3 188.3h.1M170.3 189.2v.1M170.3 190.1h.1M170.3 190.9v.1M170.3 191.7h.1M170.3 192.3v.1M170.5 181.3l.3 .3h7.6v10.6l.1-10.6M171.4 181.6l.5 10.6M171.7 181.6l.4 10.6M171.9 181.6l.3 10.6"/>
<path d="M172.1 181.6l.5 10.6M172.4 181.6l.4 10.6M172.7 181.6l.4 10.6M172.9 181.6l.3 10.6M173.1 181.6l.4 10.6M173.4 181.6l.5 10.6M173.8 181.6l.3 10.6M173.9 181.6l.3 10.6M174.1 181.6l.4 10.6M174.4 181.6l.5 10.6M174.8 181.6l.3 10.6M174.9 181.6l.3 10.6"/>
<path d="M175.1 181.6l.4 10.6M175.4 181.6l.5 10.6M175.7 181.6l.4 10.6M175.9 181.6l.3 10.6M176.1 181.6l.5 10.6M176.4 181.6l.4 10.6M176.7 181.6l.4 10.6M176.9 181.6l.3 10.6M177.1 181.6l.4 10.5 .9 .1M177.4 181.6l.6 7.6 .1-7.6M177.5 192.2h-6.7l-.3 .3M177.8 181.6l.2 7.6"/>
<path d="M177.8 182.1h.1M177.9 181.6l.2 7.6M178.4 181.6h.1M178.5 181.6h.5l.1 .3M178.9 190.5l.2 1.6-.6 .1M178.9 183.2v7.4M179 191.7h.1M179 182.1h.1M179.1 181.9h.1M179.1 181.9l-.2 1.4M179.1 181.7l1.4-.1 .2 .2v10.1l-.2 .3h-1.4zM95.5 258.6a68.2 68.2 0 0 1-21.4-1.9l-6-2-5.8-2.7-22.6-13-3.3 5.8 20.7 11.9a63.2 63.2 0 0 0 31.7 8.5h6.7"/>
<path d="M120.5 258.3v7.2M120.5 258.3h-25v7.2h25M130.5 255.1v13.6M130.5 255.1l25 .1v13.5h-25M130.5 255.1l-10 3.2M157 255.5h1.3M157 255.5l-.3 .2h-1.2M158.3 255.5h.1M160 255.5h1.3M160.1 255.5l-.4 .2-1.3-.2M161.3 255.5l.4 .2h1l.4-.2M163 255.5h.9"/>
<path d="M163.9 255.5a1.21 1.21 0 0 1 .5 1.5v9.7a1.19 1.19 0 0 1-.5 1.6h-.9l-.3-.2-4.3 .1M164.4 256.8h1.1M167.5 254.3v.2h2.8M167.5 254.6v.2h2.8M167.5 254.8v.5h2.8M167.5 255.3v.5h2.8M167.5 255.8v.6h2.8M167.5 257.1h2.8v.8h-2.8zM167.5 257.9h2.8v.8h-2.8zM167.5 258.7h2.8v.9h-2.8zM167.5 259.6h2.8v.9M167.5 259.6v.9h2.8"/>
<path d="M167.5 254.5h-1.4l-.6 .9v12.9l.6 1h4.2M167.5 254.3h.1M167.5 254.5v.1M170.3 254.6l.2 .3v14.1l-.2 .1M170.3 254.3h-2.8v-.1h2.8v2.2M170.3 256.5l-2.8-.1v.7h2.8M170.3 256.5v.6M170.3 256.4v.1M170.3 257.1h.1M170.3 257.9h.1M170.3 258.7h.1M170.3 259.6h.1"/>
<path d="M170.5 256.3l.3 .3h7.6v10.6l.1-10.6M171.4 256.6l.5 10.6M171.7 256.6l.4 10.6M171.9 256.6l.3 10.6M172.1 256.6l.5 10.6M172.4 256.6l.4 10.6M172.7 256.6l.4 10.6M172.9 256.6l.3 10.6M173.1 256.6l.4 10.6M173.4 256.6l.5 10.6M173.8 256.6l.3 10.6M173.9 256.6l.3 10.6"/>
<path d="M174.1 256.6l.4 10.6M174.4 256.6l.5 10.6M174.8 256.6l.3 10.6M174.9 256.6l.3 10.6M175.1 256.6l.4 10.6M175.4 256.6l.5 10.6M175.7 256.6l.4 10.6M175.9 256.6l.3 10.6M176.1 256.6l.5 10.6M176.4 256.6l.4 10.6M176.7 256.6l.4 10.6M176.9 256.6l.3 10.6"/>
<path d="M177.1 256.6l.4 10.5 .9 .1M177.4 256.6l.6 7.6 .1-7.6M177.8 256.6l.2 7.6M177.8 257.1h.1M177.9 256.6l.2 7.6M178.4 256.6h.1M178.5 256.6h.5l.1 .3M178.9 258.2v7.4M179 257.1h.1M179.1 256.9h.1M179.1 256.9l-.2 1.4M180.5 256.7h-1.4v10.5h1.4"/>
<path d="M180.5 256.6l.2 .2v10.1l-.2 .2M120.5 265.5l10 3.2M155.5 260h5.5l.5 .6v2.6l-.3 .5-5.7 .1M155.5 260.1l5.7 .1 .2 .4 .1 2.6M155.5 268.1l2.9 .1M155.9 261.1l.4-.1 .2 .3v-.9h.4v2.3h-.4v-.2l-.3 .2-.4-.1-.2-.8zM156.1 261.4h.3l.1 .2-.1 .7-.4-.2zM157.2 261.1h.3l.2 1.3 .2-.2v-1.1h.4l.2 1.3 .2-.2v-1.1h.4v1.6h-.4v-.3l-.3 .3-.4-.2-.2 .2-.4-.1zM159.3 261.1h.4l.1 .4h.6l.1-.4h.4l-.6 2.1-.4 .1M159.3 260.9l.6 2.2M159.9 261.9h.4l-.2 .8zM161.4 263.2l-.5 .5h-5.4"/>
<path d="M161.5 260.6l-.1 .1M164.4 267h1.1M166.1 269.2l.1 .1M167.5 261.4v.9l2.8 .1v-1M167.5 262.3l2.8 .1v.9h-2.8zM167.5 263.3h2.8v.9M167.5 263.3v.9h2.8M167.5 264.2l2.8 .1v.8M167.5 264.3v.8h2.8M167.5 265.1h2.8v.8M167.5 265.1v.8h2.8M167.5 265.9h2.8v.8"/>
<path d="M167.5 265.9v.8h2.8M167.5 266.7h2.8v.6h-2.8l2.8 .1v2.2h-2.8zM167.5 260.5h2.8v.9h-2.8zM167.5 261.4h2.8M167.5 268h2.8M167.5 268.5h2.8M167.5 269h2.8M167.5 269.5h2.8M170.3 260.5h.1M170.3 261.4h.1M170.3 263.3h.1M170.3 264.2v.1"/>
<path d="M170.3 265.1h.1M170.3 265.9h.1M170.3 266.7h.1M170.3 267.3v.1M177.5 267.2h-6.7l-.3 .3M178.9 265.5l.2 1.4M179 266.6h.1M179.1 266.9h.1M179.1 266.9v.3h-.6"/>
</g>
<g fill="#000">
<circle cx="298" cy="77.3" r=".18"/>
<circle cx="306.6" cy="70.3" r=".18"/>
<circle cx="307.1" cy="71.3" r=".18"/>
<circle cx="307.9" cy="70.9" r=".18"/>
<circle cx="309.3" cy="72.7" r=".18"/>
<circle cx="309.5" cy="70" r=".18"/>
<circle cx="310.1" cy="72.3" r=".18"/>
<circle cx="310.3" cy="69.6" r=".18"/>
<circle cx="310.9" cy="71.9" r=".18"/>
<circle cx="311.7" cy="71.4" r=".18"/>
<circle cx="312.5" cy="71" r=".18"/>
<circle cx="313.3" cy="70.6" r=".18"/>
<circle cx="312.5" cy="82.1" r=".18"/>
<circle cx="313.3" cy="81.6" r=".18"/>
<circle cx="314.1" cy="81.2" r=".18"/>
<circle cx="152.2" cy="137.4" r=".18"/>
<circle cx="156.5" cy="137.4" r=".18"/>
<circle cx="177.9" cy="132.1" r=".18"/>
<circle cx="152.2" cy="187.4" r=".18"/>
<circle cx="156.5" cy="187.5" r=".18"/>
<circle cx="177.9" cy="182.1" r=".18"/>
<circle cx="177.9" cy="257.1" r=".18"/>
<circle cx="156.5" cy="262.5" r=".18"/>
</g>
<!-- layer: TitleBlock -->
<path d="M245.2 252.5h160M245.2 241.1h160v46.5h-160zM281.7 252.5v14M318.2 241.1v46.5M342.3 252.7v14M361.2 241.1v25.4M377.8 252.5v14M389.2 252.7v14M245.2 266.5h160M318.2 277.5h87M365.5 277.6v10M380.1 277.7v10" fill="none" stroke="#000" stroke-width=".36"/>
<!-- layer: Border -->
<g fill="none" stroke="#000" stroke-width=".3">
<path d="M15.5 10.1h390v276.9h-390zM60.5 5.1v5M110.5 5.1v5M160.5 5.1v5M210.5 5.1v10M260.5 5.1v5M310.5 5.1v5M360.5 5.1v5M10.5 52.9h5M405.5 52.9h5M10.5 100.7h5M405.5 100.7h5"/>
<path d="M10.5 148.6h10M400.5 148.6h10M10.5 196.4h5M405.5 196.4h5M10.5 244.2h5M405.5 244.2h5M60.5 287v5M110.5 287v5M160.5 287v5M210.5 282.1v9.9M260.5 287v5M310.5 287v5"/>
<path d="M360.5 287v5"/>
</g>
<!-- layer: FD_Dimensions -->
<g fill="none" stroke="#000" stroke-width=".3">
<path d="M95.5 14.9v3.6M99 17h53M155.5 14.9v3.6M97.3 46.9h43M99.4 50.4v63M104.4 41.5v3.3M107.9 43.7h31M142.4 41.5v3.3M97.3 116.9h43M102.5 171.2v10.1M106 173.3h31M140.5 171.2v7.6"/>
<path d="M144 173.3h18M165.5 171.2v7.5M95.5 246.6v9.6M99 248.7h53M155.5 246.6v6.4M159 248.7h3M165.5 246.6v7.1"/>
</g>
<g fill="#000" stroke="#000" stroke-width=".3">
<path d="M95.5 17l3.5-.6v1.2zM152 16.4l3.5 .6-3.5 .6zM99.4 46.9l.6 3.5h-1.2zM104.4 43.7l3.5-.6v1.1zM138.9 43.1l3.5 .6-3.5 .5zM98.8 113.4h1.2l-.6 3.5zM102.5 173.3l3.5-.6v1.2zM137 172.7l3.5 .6-3.5 .6zM140.5 173.3l3.5-.6v1.2zM162 172.7l3.5 .6-3.5 .6zM95.5 248.7l3.5-.6v1.2zM152 248.1l3.5 .6-3.5 .6z"/>
<path d="M155.5 248.7l3.5-.6v1.2zM162 248.1l3.5 .6-3.5 .6z"/>
</g>
<!-- layer: Leaders -->
<path d="M155.5 25.5l3.4-1.1 .2 1.2zM144.9 70.9l.7 .9-3.2 1.6zM279.4 81.6l2.7 2.4-3.3-1.4zM323.6 114.2l3-2 .4 1.1zM148.2 128.4l.8 .9-3.1 1.8zM364.4 152.6l3.2 1.7-.7 .9zM114.8 190.4l-1.5 3.2-1-.7zM130.8 192.2l1.8 3.1-1.1 .4zM114.4 265.5l-1.6 3.2-.9-.7z" fill="#000" stroke="#000" stroke-width=".3"/>
<path d="M178.4 23.1h-6.1l-13.3 1.9M161.9 65.1h-8.1l-8.5 6.2M260.2 75.1h8.1l10.8 7M345.4 108.1h-8.2l-10.4 4.7M166.4 120.7h-8.1l-9.7 8.2M367.2 154.7l11.6 8.8h6.1M112.8 193.3l-10 14.1h-8.1M132 195.5l17.3 44.8h88.3M112.4 268.4l-7.4 10.6h-6.1" fill="none" stroke="#000" stroke-width=".3"/>
<!-- layer: Sketch1 -->
<path d="M114 163.2h1.2l-.6 3.5zM113.3 225.5h1.2l-.6 3.4z" fill="#000" stroke="#000" stroke-width=".3"/>
<path d="M114.8 148.7l-.2 14.5M114.1 211l-.2 14.5" fill="none" stroke="#000" stroke-width=".3"/>
<!-- layer: Custom Tables -->
<path d="M244.9 211.1h160.6v29.9h-160.6zM244.9 218.6h160.6M258 211.1v29.9M279.6 211.1v29.9M313.8 211.1v29.9M244.9 233.5h160.6M244.9 226.1h160.6" fill="none" stroke="#000" stroke-width=".3"/>
<g font-size="9.8">
<text x="174.8" y="21.7">1</text>
<text x="157" y="63.7">2</text>
<text x="259.8" y="73.7">3</text>
<text x="340.4" y="106.7">2</text>
<text x="161.4" y="119.3">3</text>
<text x="381.2" y="162.1">1</text>
<text x="94.4" y="206">2</text>
<text x="97.8" y="277.6">1</text>
</g>
<g font-size="5.6">
<text x="152.4" y="205.7">Note.: Apply adhesive tape at this</text>
<text x="152.4" y="212.3">point and wrap it tightly around the</text>
<text x="152.6" y="219.1">surface to fill the gap caused by</text>
<text x="152.7" y="225.7">the diameter reduction and to</text>
<text x="152.4" y="232.5">minimize the risk of cable bending</text>
<text x="152.6" y="239.1">or breakage.</text>
</g>
<g font-size="4.9">
<text x="122.8" y="15.6">60</text>
<text x="120.7" y="42.2">38</text>
<text x="98" y="90.5" transform="rotate(-90 98 90.5)">Min. 200</text>
<text x="118.8" y="171.8">38</text>
<text x="150.3" y="171.8">25</text>
<text x="250.1" y="216.1">3</text>
<text x="267.6" y="216.1">1</text>
<text x="285.3" y="216.1">Connector</text>
<text x="317.8" y="216.1">Amphenol MSXS08ML-SXSML-SX010</text>
<text x="250.1" y="223.5">2</text>
<text x="267.6" y="223.5">1</text>
<text x="283.4" y="223.5">Kapton tape</text>
<text x="327.9" y="223.5">Heat-resistent polyimide tape</text>
<text x="250.2" y="231">1</text>
<text x="267.6" y="231">1</text>
<text x="284.2" y="231">Heat shrink</text>
<text x="319.2" y="231">TE Connectivity DWP-125-1/2-0-STK</text>
<text x="246.5" y="239">Pos.</text>
<text x="259.6" y="238.5">Quantity</text>
<text x="292.1" y="239">Title</text>
<text x="348.3" y="238.5">Description</text>
<text x="122.8" y="247.2">60</text>
<text x="157.2" y="247.3">10</text>
</g>
<g font-size="4.2">
<text x="245.4" y="245.6">Surface treatment</text>
<text x="318.5" y="245.7">Standard</text>
<text x="361.6" y="245.6">General tolarences</text>
<text x="246.2" y="257.1">Designed by</text>
<text x="283.3" y="256.9">Checked by</text>
<text x="319" y="257">Material</text>
<text x="342.6" y="257">Mass</text>
<text x="361.9" y="257.1">Date</text>
<text x="378.4" y="256.9">Units</text>
<text x="246" y="270.9">Company</text>
<text x="319" y="270.5">Part name</text>
<text x="318.7" y="281.5">Drawing Nr.</text>
<text x="365.7" y="281.3">Edition</text>
<text x="380.8" y="281.4">Scale/Sheet</text>
</g>
<text font-size="3.9" x="322.7" y="275.6">F-MOT-A Position sensor connector assembly</text>
<g font-size="3.5">
<text x="34.5" y="8.8">1</text>
<text x="84.5" y="8.8">2</text>
<text x="134.5" y="8.8">3</text>
<text x="184.6" y="8.8">4</text>
<text x="234.5" y="8.8">5</text>
<text x="284.5" y="8.8">6</text>
<text x="334.5" y="8.8">7</text>
<text x="384.5" y="8.8">8</text>
<text x="11.9" y="30.2">A</text>
<text x="406.8" y="30.2">A</text>
<text x="11.9" y="78">B</text>
<text x="406.8" y="78">B</text>
<text x="11.7" y="125.9">C</text>
<text x="406.7" y="125.9">C</text>
<text x="11.7" y="173.7">D</text>
<text x="406.7" y="173.7">D</text>
<text x="11.9" y="221.6">E</text>
<text x="406.8" y="221.6">E</text>
<text x="12" y="269.4">F</text>
<text x="407" y="269.4">F</text>
<text x="34.5" y="290.8">1</text>
<text x="84.5" y="290.8">2</text>
<text x="134.5" y="290.8">3</text>
<text x="184.6" y="290.8">4</text>
<text x="234.5" y="290.8">5</text>
<text x="284.5" y="290.8">6</text>
<text x="334.5" y="290.8">7</text>
<text x="384.5" y="290.8">8</text>
</g>
<g font-size="2.8">
<text x="362" y="251.1">ISO 2768-mk;ISO 8015;ISO 1302</text>
<text x="246.4" y="264.8">Gulyás Martin</text>
<text x="283.5" y="265.3">Tóth Ádám</text>
<text x="362" y="265.4">2025.10.07.</text>
<text x="379" y="265.3">mm</text>
<text x="365.9" y="286.4">Rev1</text>
<text x="380.7" y="286.3">1:1 (A3)</text>
</g>
</svg>
